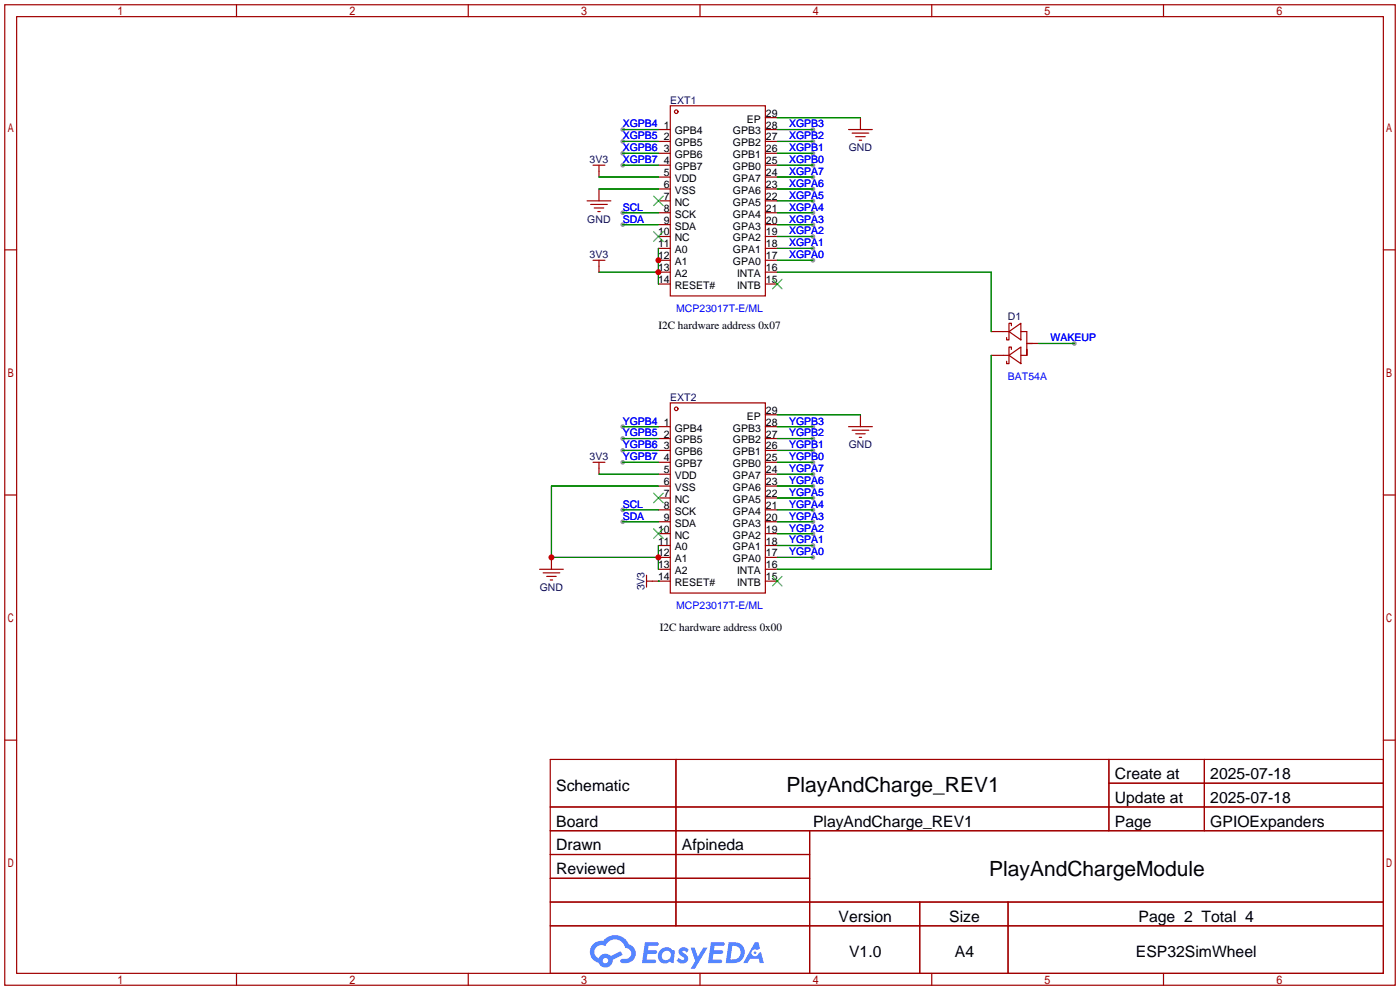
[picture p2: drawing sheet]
<svg xmlns="http://www.w3.org/2000/svg" width="299mm" height="212mm" viewBox="0 0 299 212" stroke-linecap="round" stroke-linejoin="round" font-family="sans-serif">
<g fill="#999">
<circle cx="173.7" cy="35.3" r=".51"/>
<circle cx="173.7" cy="32.8" r=".51"/>
<circle cx="173.7" cy="30.2" r=".51"/>
<circle cx="173.7" cy="27.7" r=".51"/>
<circle cx="133.1" cy="27.7" r=".51"/>
<circle cx="133.1" cy="30.2" r=".51"/>
<circle cx="133.1" cy="32.8" r=".51"/>
<circle cx="133.1" cy="35.3" r=".51"/>
<circle cx="133.1" cy="45.5" r=".51"/>
<circle cx="133.1" cy="48" r=".51"/>
<circle cx="173.7" cy="37.8" r=".51"/>
<circle cx="173.7" cy="40.4" r=".51"/>
<circle cx="173.7" cy="42.9" r=".51"/>
<circle cx="173.7" cy="45.5" r=".51"/>
<circle cx="173.7" cy="48" r=".51"/>
<circle cx="173.7" cy="50.5" r=".51"/>
<circle cx="173.7" cy="53.1" r=".51"/>
<circle cx="173.7" cy="55.6" r=".51"/>
<circle cx="133.1" cy="91.2" r=".51"/>
<circle cx="133.1" cy="93.7" r=".51"/>
<circle cx="133.1" cy="96.3" r=".51"/>
<circle cx="133.1" cy="98.8" r=".51"/>
<circle cx="133.1" cy="109" r=".51"/>
<circle cx="133.1" cy="111.5" r=".51"/>
<circle cx="173.7" cy="98.8" r=".51"/>
<circle cx="173.7" cy="96.3" r=".51"/>
<circle cx="173.7" cy="93.7" r=".51"/>
<circle cx="173.7" cy="91.2" r=".51"/>
<circle cx="173.7" cy="101.3" r=".51"/>
<circle cx="173.7" cy="103.9" r=".51"/>
<circle cx="173.7" cy="106.4" r=".51"/>
<circle cx="173.7" cy="109" r=".51"/>
<circle cx="173.7" cy="111.5" r=".51"/>
<circle cx="173.7" cy="114" r=".51"/>
<circle cx="173.7" cy="116.6" r=".51"/>
<circle cx="173.7" cy="119.1" r=".51"/>
<circle cx="229.6" cy="73.4" r=".51"/>
</g>
<g fill="none" stroke="#a10000" stroke-width=".25">
<path d="M1 1h297.2v209.6h-297.2zM3.6 3.6h292.1v204.4h-292.1zM50.5 1v2.6M100.1 1v2.6M149.6 1v2.6M199.1 1v2.6M248.7 1v2.6M1 53.4h2.6M295.7 53.4h2.5M1 105.8h2.6M295.7 105.8h2.5M1 158.2h2.6"/>
<path d="M295.7 158.2h2.5M117.6 162.3h178.1v45.7h-178.1zM117.6 172.5h178.1M117.6 177.5h178.1M144.5 162.3v35.6M173 177.5v30.5M237 162.3v15.2M237 167.4h58.7M257.4 162.3v15.2M117.6 182.6h55.4M117.6 192.8h178.1M117.6 187.7h55.4"/>
<path d="M117.6 197.9h178.1M196.6 192.8v15.2M215.4 192.8v15.2M50.5 208v2.6M100.1 208v2.6M149.6 208v2.6M199.1 208v2.6M248.7 208v2.6"/>
</g>
<g fill="#5487ff">
<path d="M145.3 202.7a1.3 1.3 0 0 1 1.9 .3l-.4 .6a.54 .54 0 0 0-.9-.2l.1 .2a1.34 1.34 0 0 1 .9 1.8 1.47 1.47 0 0 1-2.3-.1l.5-.6 .8 .5a.31 .31 0 0 0 .4-.3 .31 .31 0 0 0-.3-.4 1.12 1.12 0 0 1-.7-1.8z"/>
<path d="M147.6 202.5h.9l.6 2 1.2-2h.9l-2.7 4.6h-.9l1-1.7z"/>
<path d="M137.8 201.4h1.7a1.31 1.31 0 0 1 1.2 .2 .4 .4 0 0 1-.3 .5l-1.8 .1-.1 .9h1.6a.4 .4 0 0 1 .4 .4 .4 .4 0 0 1-.5 .4h-1.6l-.2 1.2h1.4a.46 .46 0 0 1 .5 0 .46 .46 0 0 1 .1 .5l-.4 .2h-2.6z"/>
<path d="M151.9 201.4h1.7a1.32 1.32 0 0 1 1.2 .2 .39 .39 0 0 1-.3 .5l-1.8 .1-.1 .9h1.6a.4 .4 0 0 1 .4 .4 .4 .4 0 0 1-.4 .4h-1.7l-.2 1.2h1.4a.46 .46 0 0 1 .5 0 .46 .46 0 0 1 .1 .5l-.4 .2h-2.6z"/>
<path d="M161.3 201.4h.8l.3 1.3-.6 .4a.75 .75 0 0 0-1.1 .3 .75 .75 0 0 0 .5 1 .75 .75 0 0 0 .9-.7l.5-.2 .6 2.3h-.8l-.3-.9h-1.8l-.5 .9h-1z"/>
<path d="M155.7 201.4l-.6 4.4h1.5a2.27 2.27 0 0 0 2.6-2.2 2.27 2.27 0 0 0-2.7-2.2zM156.5 202.1a1.5 1.5 0 0 1 1.8 1.6 1.5 1.5 0 0 1-1.9 1.4h-.3z"/>
<path d="M141.2 203a1.6 1.6 0 0 0-.3 2.3 1.6 1.6 0 0 0 2.3 .2l.7 .3 .3-2.4-.1-.3-.5-.1a1.58 1.58 0 0 0-2.4 0zM141.8 203.5a.98 .98 0 0 1 1.6 .4 .98 .98 0 0 1-1.1 1.3 .94 .94 0 0 1-.9-.7 .94 .94 0 0 1 .4-1z"/>
<path d="M126.8 201.8a2.37 2.37 0 0 0 1.1 4 1.54 1.54 0 0 0 1.8 1 1.54 1.54 0 0 0 1.2-1.6l2.2-1.1-.5-.8-2 1a1.57 1.57 0 0 0-2.7 .5 1.5 1.5 0 0 1-.7-2.1 1.5 1.5 0 0 1 2.2-.5 2.23 2.23 0 0 1 2.3-1.4 2.23 2.23 0 0 1 2 1.8 1.16 1.16 0 0 1 1.2 1.1 1.16 1.16 0 0 1-1.1 1.2h-.7a.47 .47 0 0 0-.5 .4 .47 .47 0 0 0 .4 .5 2.17 2.17 0 0 0 2.5-.9 2.17 2.17 0 0 0-.3-2.7l-.8-.4a3.2 3.2 0 0 0-5.5-.7l-1.1 .1zM128.8 205.3a.6 .6 0 0 1 1.2 0 .6 .6 0 0 1-1.2 0z"/>
<circle cx="161.4" cy="203.6" r=".28"/>
</g>
<g fill="none" stroke="#a10000" stroke-width=".25">
<path d="M126.7 35.3h2.6M128 35.3v2.5M140.7 27.7h2.6M140.7 30.2h2.6M140.7 32.8h2.6M140.7 35.3h2.6M140.7 37.8h2.6M143.3 22.6h20.3v40.6h-20.3zM163.6 25.1h2.5M163.6 27.7h2.5M163.6 30.2h2.5M163.6 32.8h2.5"/>
<path d="M163.6 35.3h2.5M163.6 37.8h2.5M181.4 27.7h5M182.1 28.4h3.6M182.9 29.2h2M183.6 30h.5M183.9 25.1v2.6M125.5 42.9h5.1M126.2 43.7h3.6M126.7 55.6h2.6M127 44.4h2M127.8 45.2h.5"/>
<path d="M128 40.4v2.5M128 55.6v2.6M140.7 40.4h2.6M140.7 42.9h2.6M140.7 45.5h2.6M140.7 48h2.6M140.7 50.5h2.6M140.7 53.1h2.6M140.7 55.6h2.6M140.7 58.2h2.6M163.6 40.4h2.5M163.6 42.9h2.5"/>
<path d="M163.6 45.5h2.5M163.6 48h2.5M163.6 50.5h2.5M163.6 53.1h2.5M163.6 55.6h2.5M163.6 58.2h2.5M140.7 60.7h2.6M163.6 60.7h2.5M211.8 75.9h3.8M211.8 70.9h3.8M215.6 75.9l2.6-1.7v3.5zM215.6 70.9l2.6-1.8v3.5z"/>
<path d="M216.2 74.7v-.5h-.6v3.5h-.5v-.5M216.2 69.6v-.5h-.6v3.5h-.5v-.5M218.2 70.9h1.3v5v-1.2M218.2 75.9h1.3M219.5 73.4h2.5M126.7 98.8h2.6M128 98.8v2.5M140.7 91.2h2.6M140.7 93.7h2.6M140.7 96.3h2.6M140.7 98.8h2.6M143.3 86.1h20.3v40.6h-20.3z"/>
<path d="M163.6 88.6h2.5M163.6 91.2h2.5M163.6 93.7h2.5M163.6 96.3h2.5M163.6 98.8h2.5M181.4 91.2h5M182.1 91.9h3.6M182.9 92.7h2M183.6 93.5h.5M183.9 88.6v2.6M117.9 119.1v2.6M140.7 101.3h2.6"/>
<path d="M140.7 103.9h2.6M140.7 106.4h2.6M140.7 109h2.6M140.7 111.5h2.6M140.7 114h2.6M140.7 116.6h2.6M140.7 119.1h2.6M163.6 101.3h2.5M163.6 103.9h2.5M163.6 106.4h2.5M163.6 109h2.5M163.6 111.5h2.5"/>
<path d="M163.6 114h2.5M163.6 116.6h2.5M163.6 119.1h2.5M115.3 121.7h5.1M116.1 122.4h3.5M116.8 123.2h2.1M117.6 124h.5M138.2 124.2h5.1M138.2 122.9v2.6M140.7 121.7h2.6M163.6 121.7h2.5M163.6 124.2h2.5"/>
<circle cx="144.5" cy="23.9" r=".38"/>
<circle cx="144.5" cy="87.4" r=".38"/>
</g>
<path d="M139.7 49.5l2 2.1M139.7 41.9l2 2M141.7 49.5l-2 2.1M141.7 41.9l-2 2M165.1 59.7l2 2M167.1 59.7l-2 2M139.7 113l2 2.1M139.7 105.4l2 2M141.7 113l-2 2.1M141.7 105.4l-2 2M165.1 123.2l2 2M167.1 123.2l-2 2" fill="none" stroke="#3c3" stroke-width=".25"/>
<g fill="none" stroke="#008700" stroke-width=".25">
<path d="M128 37.8h12.7M133.1 35.3h7.6M133.1 32.8h7.6M133.1 30.2h7.6M133.1 27.7h7.6M166.1 35.3h7.6M166.1 32.8h7.6M166.1 30.2h7.6M166.1 27.7h7.6M166.1 37.8h7.6M166.1 25.1h17.8M128 58.2h12.7"/>
<path d="M128 40.4h12.7M133.1 45.5h7.6M133.1 48h7.6M140.7 53.1v7.6M166.1 45.5h7.6M166.1 48h7.6M166.1 58.2h45.7v12.7M166.1 40.4h7.6M166.1 42.9h7.6M166.1 50.5h7.6M166.1 53.1h7.6M166.1 55.6h7.6"/>
<path d="M211.8 75.9v45.8h-45.7M222 73.4h7.6M133.1 91.2h7.6M133.1 93.7h7.6M133.1 96.3h7.6M133.1 98.8h7.6M166.1 91.2h7.6M166.1 93.7h7.6M166.1 96.3h7.6M166.1 98.8h7.6M166.1 88.6h17.8M128 101.3h12.7"/>
<path d="M133.1 109h7.6M133.1 111.5h7.6M140.7 116.6v5.1M140.7 103.9h-22.8v15.2h22.8M166.1 109h7.6M166.1 111.5h7.6M166.1 101.3h7.6M166.1 103.9h7.6M166.1 119.1h7.6M166.1 106.4h7.6M166.1 114h7.6M166.1 116.6h7.6"/>
<path d="M140.7 124.2h.1"/>
</g>
<g fill="#c00">
<circle cx="140.7" cy="55.6" r=".63"/>
<circle cx="140.7" cy="58.2" r=".63"/>
<circle cx="117.9" cy="119.1" r=".63"/>
<circle cx="140.7" cy="119.1" r=".63"/>
</g>
<g font-size="4.5">
<text x="168.1" y="169.4">PlayAndCharge_REV1</text>
<text x="211.4" y="187.1">PlayAndChargeModule</text>
</g>
<g font-size="3.4">
<text x="238.3" y="166.5">Create at</text>
<text x="258.7" y="166.5">2025-07-18</text>
<text x="118.9" y="169">Schematic</text>
<text x="238.3" y="171.6">Update at</text>
<text x="258.7" y="171.6">2025-07-18</text>
<text x="118.9" y="176.6">Board</text>
<text x="173.8" y="176.6">PlayAndCharge_REV1</text>
<text x="238.3" y="176.6">Page</text>
<text x="258.7" y="176.6">GPIOExpanders</text>
<text x="118.9" y="181.7">Drawn</text>
<text x="145.7" y="181.7">Afpineda</text>
<text x="118.9" y="186.8">Reviewed</text>
<text x="179.2" y="197">Version</text>
<text x="202.9" y="197">Size</text>
<text x="243.3" y="197">Page 2 Total 4</text>
<text x="181.5" y="204.6">V1.0</text>
<text x="204.1" y="204.6">A4</text>
<text x="242.8" y="204.6">ESP32SimWheel</text>
</g>
<g font-size="2.4">
<text x="140.7" y="70.4">I2C hardware address 0x07</text>
<text x="141" y="134.8">I2C hardware address 0x00</text>
</g>
<g font-size="2.2" fill="#000080">
<text x="143.3" y="22.2">EXT1</text>
<text x="126" y="34.9">3V3</text>
<text x="181.4" y="32.3">GND</text>
<text x="125.5" y="47.6">GND</text>
<text x="126" y="55.2">3V3</text>
<text x="215.4" y="68.4">D1</text>
<text x="143.3" y="85.7">EXT2</text>
<text x="181.4" y="95.8">GND</text>
<text x="126" y="98.4">3V3</text>
<text x="115.4" y="126.3">GND</text>
<text x="137.7" y="126.2" transform="rotate(-90 137.7 126.2)">3V3</text>
</g>
<g font-size="2.2" fill="#00f">
<text x="133.1" y="27.2">XGPB4</text>
<text x="133.1" y="29.8">XGPB5</text>
<text x="168.7" y="29.8">XGPB2</text>
<text x="168.7" y="27.2">XGPB3</text>
<text x="133.1" y="32.3">XGPB6</text>
<text x="133.1" y="34.9">XGPB7</text>
<text x="168.7" y="34.9">XGPB0</text>
<text x="168.7" y="32.3">XGPB1</text>
<text x="168.7" y="37.4">XGPA7</text>
<text x="168.7" y="39.9">XGPA6</text>
<text x="133.1" y="45">SCL</text>
<text x="133.1" y="47.6">SDA</text>
<text x="168.7" y="42.5">XGPA5</text>
<text x="168.7" y="45">XGPA4</text>
<text x="168.7" y="47.6">XGPA3</text>
<text x="168.7" y="50.1">XGPA2</text>
<text x="168.7" y="52.6">XGPA1</text>
<text x="168.7" y="55.2">XGPA0</text>
<text x="144.5" y="66.6">MCP23017T-E/ML</text>
<text x="224.5" y="73">WAKEUP</text>
<text x="215.4" y="81.1">BAT54A</text>
<text x="133.1" y="90.7">YGPB4</text>
<text x="133.1" y="93.3">YGPB5</text>
<text x="133.1" y="95.8">YGPB6</text>
<text x="168.7" y="95.8">YGPB1</text>
<text x="168.7" y="93.3">YGPB2</text>
<text x="168.7" y="90.7">YGPB3</text>
<text x="133.1" y="98.4">YGPB7</text>
<text x="168.7" y="98.4">YGPB0</text>
<text x="168.7" y="100.9">YGPA7</text>
<text x="168.7" y="103.4">YGPA6</text>
<text x="168.7" y="106">YGPA5</text>
<text x="133.1" y="108.5">SCL</text>
<text x="133.1" y="111.1">SDA</text>
<text x="168.7" y="108.5">YGPA4</text>
<text x="168.7" y="111.1">YGPA3</text>
<text x="168.7" y="113.6">YGPA2</text>
<text x="168.7" y="116.1">YGPA1</text>
<text x="168.7" y="118.7">YGPA0</text>
<text x="144.5" y="130.1">MCP23017T-E/ML</text>
</g>
<g font-size="2.2">
<text x="141.9" y="27.5">1</text>
<text x="144.2" y="28.7">GPB4</text>
<text x="156.7" y="28.7">GPB3</text>
<text x="159.6" y="26.2">EP</text>
<text x="163.7" y="24.9">29</text>
<text x="163.7" y="27.5">28</text>
<text x="141.9" y="35.1">4</text>
<text x="141.9" y="32.6">3</text>
<text x="141.9" y="30">2</text>
<text x="144.2" y="33.8">GPB6</text>
<text x="144.2" y="31.3">GPB5</text>
<text x="156.7" y="31.3">GPB2</text>
<text x="156.7" y="33.8">GPB1</text>
<text x="163.7" y="30">27</text>
<text x="163.7" y="32.6">26</text>
<text x="163.7" y="35.1">25</text>
<text x="141.9" y="40.2">6</text>
<text x="141.9" y="37.6">5</text>
<text x="144.2" y="41.4">VSS</text>
<text x="144.2" y="38.9">VDD</text>
<text x="144.2" y="36.4">GPB7</text>
<text x="156.7" y="36.4">GPB0</text>
<text x="156.7" y="38.9">GPA7</text>
<text x="156.7" y="41.4">GPA6</text>
<text x="163.7" y="37.6">24</text>
<text x="163.7" y="40.2">23</text>
<text x="141.9" y="47.8">9</text>
<text x="141.9" y="45.3">8</text>
<text x="141.9" y="42.7">7</text>
<text x="144.2" y="46.5">SCK</text>
<text x="144.2" y="44">NC</text>
<text x="156.7" y="44">GPA5</text>
<text x="156.7" y="46.5">GPA4</text>
<text x="163.7" y="42.7">22</text>
<text x="163.7" y="45.3">21</text>
<text x="163.7" y="47.8">20</text>
<text x="140.6" y="52.9">11</text>
<text x="140.6" y="50.3">10</text>
<text x="144.2" y="51.6">NC</text>
<text x="144.2" y="49.1">SDA</text>
<text x="156.7" y="49.1">GPA3</text>
<text x="156.7" y="51.6">GPA2</text>
<text x="163.7" y="50.3">19</text>
<text x="163.7" y="52.9">18</text>
<text x="140.6" y="58">13</text>
<text x="140.6" y="55.4">12</text>
<text x="144.2" y="59.2">A2</text>
<text x="144.2" y="56.7">A1</text>
<text x="144.2" y="54.1">A0</text>
<text x="156.7" y="54.1">GPA1</text>
<text x="156.7" y="56.7">GPA0</text>
<text x="157.5" y="59.2">INTA</text>
<text x="163.7" y="55.4">17</text>
<text x="163.7" y="58">16</text>
<text x="140.6" y="60.5">14</text>
<text x="144.2" y="61.8">RESET#</text>
<text x="157.5" y="61.8">INTB</text>
<text x="163.7" y="60.5">15</text>
<text x="159.6" y="89.7">EP</text>
<text x="163.7" y="88.4">29</text>
<text x="141.9" y="93.5">2</text>
<text x="141.9" y="91">1</text>
<text x="144.2" y="94.8">GPB5</text>
<text x="144.2" y="92.2">GPB4</text>
<text x="156.7" y="92.2">GPB3</text>
<text x="156.7" y="94.8">GPB2</text>
<text x="163.7" y="91">28</text>
<text x="163.7" y="93.5">27</text>
<text x="141.9" y="101.1">5</text>
<text x="141.9" y="98.6">4</text>
<text x="141.9" y="96.1">3</text>
<text x="144.2" y="99.9">GPB7</text>
<text x="144.2" y="97.3">GPB6</text>
<text x="156.7" y="97.3">GPB1</text>
<text x="156.7" y="99.9">GPB0</text>
<text x="163.7" y="96.1">26</text>
<text x="163.7" y="98.6">25</text>
<text x="163.7" y="101.1">24</text>
<text x="141.9" y="106.2">7</text>
<text x="141.9" y="103.7">6</text>
<text x="144.2" y="107.5">NC</text>
<text x="144.2" y="104.9">VSS</text>
<text x="144.2" y="102.4">VDD</text>
<text x="156.7" y="102.4">GPA7</text>
<text x="156.7" y="104.9">GPA6</text>
<text x="156.7" y="107.5">GPA5</text>
<text x="163.7" y="103.7">23</text>
<text x="163.7" y="106.2">22</text>
<text x="140.6" y="113.8">10</text>
<text x="141.9" y="111.3">9</text>
<text x="141.9" y="108.8">8</text>
<text x="144.2" y="112.6">SDA</text>
<text x="144.2" y="110">SCK</text>
<text x="156.7" y="110">GPA4</text>
<text x="156.7" y="112.6">GPA3</text>
<text x="163.7" y="108.8">21</text>
<text x="163.7" y="111.3">20</text>
<text x="163.7" y="113.8">19</text>
<text x="140.6" y="118.9">12</text>
<text x="140.6" y="116.4">11</text>
<text x="144.2" y="117.6">A0</text>
<text x="144.2" y="115.1">NC</text>
<text x="156.7" y="115.1">GPA2</text>
<text x="156.7" y="117.6">GPA1</text>
<text x="163.7" y="116.4">18</text>
<text x="163.7" y="118.9">17</text>
<text x="140.6" y="124">14</text>
<text x="140.6" y="121.5">13</text>
<text x="144.2" y="125.3">RESET#</text>
<text x="144.2" y="122.7">A2</text>
<text x="144.2" y="120.2">A1</text>
<text x="156.7" y="120.2">GPA0</text>
<text x="157.5" y="122.7">INTA</text>
<text x="157.5" y="125.3">INTB</text>
<text x="163.7" y="121.5">16</text>
<text x="163.7" y="124">15</text>
</g>
</svg>
